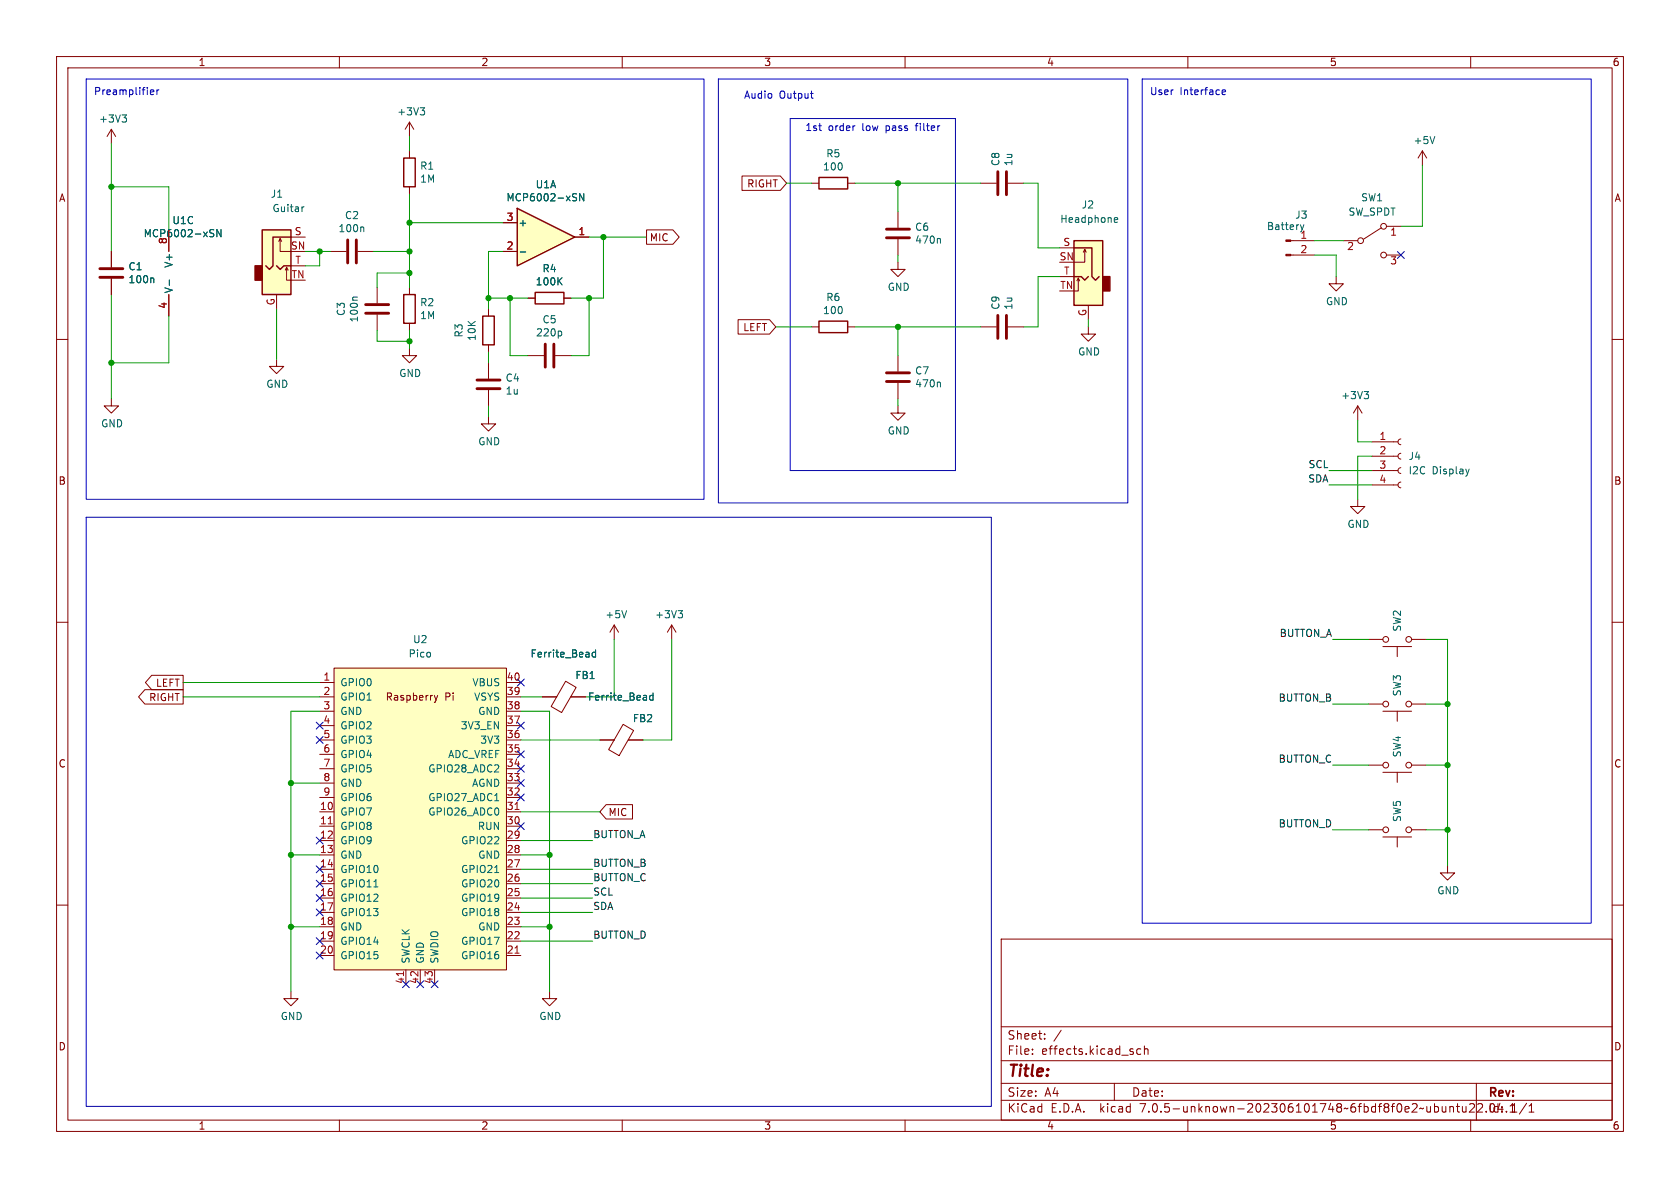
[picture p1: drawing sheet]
<svg xmlns="http://www.w3.org/2000/svg" width="297mm" height="210mm" viewBox="0 0 297 210" stroke-linecap="round" stroke-linejoin="round" font-family="sans-serif">
<g fill="none" stroke="#840000" stroke-width=".18">
<path d="M10 10h277v190h-277zM12 12h273v186h-273zM60 10v2M110 10v2M160 10v2M210 10v2M260 10v2M72.4 21.6v2.5M72.4 21.6l-.8 1.3M72.4 21.6l.8 1.3M10 60h2M29.8 40.6v3.9"/>
<path d="M29.8 52.1v3.8M72.4 50.8v1.3M72.4 57.2v1.2M93.3 52.7h1.3M99.7 52.7h1.3M285 60h2M93.3 62.9h2.8M98.2 62.9h2.8M10 110h2M285 110h2M10 160h2M285 160h2"/>
<path d="M177 166h108v32h-108zM60 198v2M110 198v2M160 198v2M177 194.5h108M177 191.5h108M177 187.5h108M177 181.5h108M182.5 186.3v.1M182.5 185.5v.1M184.7 183.6v.1M184.7 182.8v.1"/>
<path d="M187.6 182.1l-1.3 2M197 191.5v3M201.7 185.5l-.5-.1-.2 .3v.4l.1 .2h.6M202.3 185.5l.2-.1 .4 .1 .1 .9M202.3 184.9v1.5M210 198v2M256.3 195.6v1M256.3 195.7l.2-.1 .4 .1 .1 .9M257.5 195.6h.5M257.7 195.1v1.3l.3 .2M258.5 195.6l.1 .9 .4 .1 .2-.1M259.2 195.6v1"/>
<path d="M259.8 195.2l.6-.1 .2 .1 .1 .3-1 1.1h1M260 198v2M261 191.5v6.5M261.2 195.2l.6-.1 .2 .1 .1 .3-.9 1.1h.9M266.3 196.5v.1M270.3 196.6h.9M270.3 195.5l.4-.4v1.5"/>
</g>
<path d="M96.4 60.8v4.1M97.9 60.8v4.1" fill="none" stroke="#840000" stroke-width=".51"/>
<path d="M74.3 19h.8l-.5 .5M74.8 19.5l.3 .3v.3l-.3 .2M29.9 49.5v1M37.3 40.6h.5M37.6 41.2l.2 .3-.2 .4M39.1 40.6v1.3l-.8-1.3v1.3M98.8 49.6l.6 .8M99.1 58.5l.2 .3v.3l-.2 .3M99.4 49.1l-.8 .7" fill="none" stroke="#006464" stroke-width=".18"/>
<path d="M71.4 52.1h2v5.1h-2zM94.6 51.7h5.1v2h-5.1z" fill="none" stroke="#840000" stroke-width=".25"/>
<path d="M91.4 36.8l10.2 5.1-10.2 5.1z" fill="#ffffc2"/>
<path d="M71.4 27.9h2v5.1h-2zM91.4 36.8l10.2 5.1-10.2 5.1zM144.8 31.4h5.1v2h-5.1zM46.4 40.6h5v11.5h-5zM48.9 47l.6 .6 .7-.6h1.2M51.4 41.9h-3.1v5.1l-.7 .6-.6-.6M85.3 55.9h2.1v5.1h-2.1zM144.8 56.8h5.1v2h-5.1zM189.9 42.5h5v11.5h-5zM189.9 48.9h1.2l.7 .6 .6-.6M189.9 43.8h3.1v5.1l.7 .6 .6-.6" fill="none" stroke="#840000" stroke-width=".25"/>
<g fill="none" stroke="#840000" stroke-width=".18">
<path d="M19.7 22.9v2.5M19.7 22.9l-.8 1.2M19.7 22.9l.7 1.2M72.4 26.7v1.2M72.4 33v1.3M88.9 39.4h2.5M131.2 31.1h6.8l1.1 1.3-1.1 1.3h-6.8zM143.5 32.4h1.3M149.9 32.4h1.2M158.7 37.5v2.8M173.4 32.4h2.7M178.2 32.4h2.8"/>
<path d="M251.5 26.7l-.8 1.2M251.5 26.7v2.5M251.5 26.7l.7 1.2M19.7 44.5v2.7M19.7 49.3v2.8M29.8 40.6v3.9M29.8 52.1v3.8M48.9 52.1v2.5M49.3 42.7l.2-.5v2.3h1.9M49.5 42.2l.3 .5M50.4 47.8l.3-.6v2.3h.7M50.7 47.2l.2 .6"/>
<path d="M51.4 41.9h2.6M51.4 47h2.6M58.4 44.5h2.8M63.2 44.5h2.8M66.7 50.8v2.8M66.7 55.6v2.8M86.4 54.6v1.3M88.9 44.5h2.5M93.3 52.7h1.3M99.7 52.7h1.3M101.6 41.9h2.5M114.3 40.6h4.7l1.1 1.3-1.1 1.3h-4.7z"/>
<path d="M130.5 56.5h5.5l1.2 1.3-1.2 1.3h-5.5zM143.5 57.8h1.3M149.9 57.8h1.2M158.7 46.4v1.2h1.3l-1.3 1.3-1.2-1.3h1.2M158.7 42.3v2.8M173.4 57.8h2.7M178.2 57.8h2.8M187.3 43.8h2.6M187.3 48.9h2.6M190.6 49.1l-.2 .6M190.9 49.7l-.3-.6v2.3h-.7M191.8 44.1l-.3 .5"/>
<path d="M192 44.6l-.2-.5v2.3h-1.9M192.4 57.8v1.3h1.3l-1.3 1.2-1.3-1.2h1.3M192.4 54v2.5M228.2 45.1h4.2M228.2 42.5h4.2M236.2 48.9v1.3h1.3l-1.3 1.2-1.3-1.2h1.3M237.5 42.5h2.5M244.2 40.3l-3.2 2M245.1 45.1h2.5M245.1 40h2.5M19.7 70.5v1.3h1.3l-1.3 1.2-1.3-1.2h1.3M48.9 63.5v1.3h1.3l-1.3 1.2-1.3-1.2h1.3"/>
<path d="M72.4 61.6v1.3h1.3l-1.3 1.2-1.3-1.2h1.3M86.4 73.7v1.2h1.2l-1.2 1.3-1.3-1.3h1.3M86.4 61v1.2M86.4 64.1v2.8M86.4 69v2.8M158.7 71.8v1.2h1.3l-1.3 1.3-1.2-1.3h1.2M158.7 62.9v2.8M158.7 67.7v2.8M240 71.8l.8 1.2M240 71.8v2.5M240 71.8l-.7 1.2M242.6 78.1h4.5"/>
<path d="M247.6 77.6l-.3 .1-.2 .4 .2 .4 .3 .1M240 88.3v1.2h1.3l-1.3 1.3-1.2-1.3h1.2M242.6 85.7h4.5M242.6 83.2h4.5M242.6 80.6h4.5M247.6 85.2l-.3 .2-.2 .3 .2 .4 .3 .1M247.6 82.7l-.3 .1-.2 .4 .2 .3 .3 .2M247.6 80.1l-.3 .2-.2 .3 .2 .4 .3 .2M26.8 119.4h5.6v2.5h-5.6l-1.1-1.2zM59.1 118.1h30.4v53.4h-30.4zM108.6 110.5l-.8 1.3M108.6 110.5v2.5"/>
<path d="M108.6 110.5l.7 1.3M118.7 110.5l.8 1.3M118.7 110.5v2.5M118.7 110.5l-.7 1.3M241.9 113h2.6M244.5 114.3h5.1M247 114.3v1.8M249.6 113h2.5M25.6 121.9h6.8v2.6h-6.8l-1.1-1.3zM56.5 130.8h2.6M56.5 120.7h2.6M56.5 123.2h2.6"/>
<path d="M56.5 125.7h2.6M56.5 138.4h2.6M56.5 135.9h2.6M56.5 133.4h2.6M56.5 128.3h2.6M76.8 122.9l.3 .9M77.1 123.8l-.3 .4M77.4 122.9l-.3 .9M89.5 130.8h2.6M89.5 120.7h2.6M89.5 123.2h2.6M89.5 125.7h2.6"/>
<path d="M89.5 138.4h2.6M89.5 135.9h2.6M89.5 133.4h2.6M89.5 128.3h2.6M95.9 123.2h2.5M100 120.4l1.9 1.1-2.6 4.5-1.9-1.1zM100.9 123.2h2.6M106 130.8h2.6M110.2 128l1.8 1.1-2.6 4.5-1.8-1.1zM111.1 130.8h2.6M241.9 124.5h2.6M241.9 135.3h2.6"/>
<path d="M244.5 125.7h5.1M244.5 136.5h5.1M247 125.7v1.8M247 136.5v1.8M249.6 124.5h2.5M249.6 135.3h2.5M56.5 143.5h2.6M56.5 146.1h2.6M56.5 148.6h2.6M56.5 151.1h2.6M56.5 153.7h2.6M56.5 156.2h2.6"/>
<path d="M56.5 158.8h2.6M56.5 141h2.6M89.5 143.5h2.6M89.5 146.1h2.6M89.5 148.6h2.6M89.5 151.1h2.6M89.5 153.7h2.6M89.5 156.2h2.6M89.5 158.8h2.6M89.5 141h2.6M107.2 142.2h4.6v2.6h-4.6l-1.2-1.3zM241.9 146.7h2.6"/>
<path d="M244.5 148h5.1M247 148v1.7M249.6 146.7h2.5M255.9 153v1.3h1.3l-1.3 1.3-1.3-1.3h1.3M51.4 175.3v1.2h1.3l-1.3 1.3-1.2-1.3h1.2M56.5 161.3h2.6M56.5 163.8h2.6M56.5 166.4h2.6M56.5 168.9h2.6M71.8 171.5v2.5M74.3 171.5v2.5M76.8 171.5v2.5"/>
<path d="M89.5 161.3h2.6M89.5 163.8h2.6M89.5 166.4h2.6M89.5 168.9h2.6M97.2 175.3v1.2h1.2l-1.2 1.3-1.3-1.3h1.3"/>
<circle cx="240.5" cy="42.5" r=".51"/>
<circle cx="244.6" cy="40" r=".51"/>
<circle cx="244.6" cy="45.1" r=".51"/>
<circle cx="245" cy="113" r=".51"/>
<circle cx="249" cy="113" r=".51"/>
<circle cx="245" cy="124.5" r=".51"/>
<circle cx="245" cy="135.3" r=".51"/>
<circle cx="249" cy="124.5" r=".51"/>
<circle cx="249" cy="135.3" r=".51"/>
<circle cx="245" cy="146.7" r=".51"/>
<circle cx="249" cy="146.7" r=".51"/>
</g>
<g fill="none" stroke="#006464" stroke-width=".18">
<path d="M21.6 20.3h.8l-.5 .5M22.1 20.8l.3 .2v.3l-.3 .3M53.7 36.6h-.2M101.4 34.2l.5 .1M101.7 34.9l.2 .2-.2 .4M103.2 34.2v1.3l-.7-1.3v1.3M197 39.1l.2 .2h.3M197 38.6l.2-.1h.2l.2 .1v.2l-.6 .1M229.9 39.7l.3 .9 .3-.9M253.7 24.1l-.5 1.3M27 49.1l.2 .2v.7M29.9 49.5v1"/>
<path d="M37.3 40.6h.5M37.6 41.2l.2 .3-.2 .4M39.1 40.6v1.3l-.8-1.3v1.3M63.2 52.5h-.7l-.2 .2M64.1 40.1l.2 .2v.7M92 44.5h.9M98.8 49.6l.6 .8M99.4 49.1l-.8 .7M166.1 42.2l.2 .1v.7M166.1 67.6l.2 .1v.7M241.2 69.2h.7l-.4 .5M241.7 69.7l.2 .2v.3l-.2 .3"/>
<path d="M259.7 82.9l-.3 .9M105.3 114.9v1.2M105.3 115.4l-.4-.1-.2 .2 .1 .6h.5M110.8 107.9l-.4 1.3M119.9 107.9h.8l-.5 .5M120.4 108.4l.3 .3v.3l-.3 .2M115.4 122.5v1.3M115.4 123l-.3-.1-.3 .3 .2 .5h.4M66.1 156.8h.7M87.5 154.2h.7M87.5 141.5h.7"/>
</g>
<g fill="#ffffc2" stroke="#ffffc2" stroke-width=".18">
<path d="M59.1 118.1h30.4v53.4h-30.4z"/>
<path d="M189.9 42.5h5v11.5h-5z"/>
<path d="M46.4 40.6h5v11.5h-5z"/>
</g>
<path d="M58 145.6h.8M91 143.1h.8M71.3 171.8v.7M91 168.5h.8" fill="none" stroke="#a90000" stroke-width=".18"/>
<g fill="#840000" stroke="#840000" stroke-width=".18">
<path d="M227.3 45h.9v.2h-.9z"/>
<path d="M227.3 42.4h.9v.3h-.9z"/>
</g>
<g fill="none" stroke="#840000" stroke-width=".51">
<path d="M176.4 30.4v4M177.9 30.4v4M17.7 49h4M17.7 47.5h4M61.5 42.4v4.1M63 42.4v4.1M64.6 53.8h4.1M64.6 55.4h4.1M156.7 42h4.1M156.7 40.5h4.1M176.4 55.8v4M177.9 55.8v4"/>
<path d="M84.3 68.7h4.1M84.3 67.2h4.1M156.7 67.4h4.1M156.7 65.9h4.1"/>
</g>
<g fill="#840000" stroke="#840000" stroke-width=".25">
<path d="M194.9 48.9h1.3v2.5h-1.3z"/>
<path d="M45.1 47h1.3v2.5h-1.3z"/>
</g>
<g fill="none" stroke="#0000c2" stroke-width=".18">
<path d="M15.2 14h109.3v74.3h-109.3zM26.6 16.3l.6-.1-.1-.3h-.3l-.2 .2v.6h.5M27.7 15.9v.8M28.1 15.9l-.4 .2M127 14h72.4v74.9h-72.4zM143.3 16.5h.5M143.6 17.4h.2M201.9 14h79.4v149.2h-79.4zM216.1 16.3l.6-.1-.1-.3h-.4l-.1 .2v.6h.5M139.7 21h29.2v62.2h-29.2zM144.7 22.2h.5M145.1 23.1h.1"/>
<path d="M15.2 91.4h160.1v104.2h-160.1z"/>
</g>
<g fill="none" stroke="#009600" stroke-width=".18">
<path d="M19.7 25.4v19.1M19.7 33h10.1v7.6M72.4 39.4h16.5M72.4 24.1v2.6M72.4 34.3v16.5M139.1 32.4h4.4M151.1 32.4h22.3M158.7 32.4v5.1M181 32.4h2.5v11.4h3.8M251.5 29.2v10.8h-3.9M19.7 52.1v18.4M29.8 55.9v8.2h-10.1"/>
<path d="M48.9 54.6v8.9M54 44.5h4.4M56.5 44.5v2.5h-2.5M66 44.5h6.4M66.7 58.4v1.9h5.7M72.4 58.4v3.2M72.4 48.3h-5.7v2.5M86.4 52.7h6.9M88.9 44.5h-2.5v10.1M90.2 52.7v10.2h3.1M104.1 52.7v10.2h-3.1M104.1 41.9h10.2"/>
<path d="M106.7 41.9v10.8h-5.7M137.2 57.8h6.3M151.1 57.8h22.3M158.7 45.1v1.3M158.7 57.8v5.1M187.3 48.9h-3.8v8.9h-2.5M192.4 56.5v1.3M232.4 45.1h3.8v3.8M232.4 42.5h5.1M86.4 62.2v1.9M86.4 71.8v1.9M158.7 70.5v1.3"/>
<path d="M240 74.3v3.8h2.6M234.9 85.7h7.7M234.9 83.2h7.7M242.6 80.6h-2.6v7.7M108.6 113v10.2h-5.1M118.7 113v17.8h-5M235.6 113h6.3M252.1 113h3.8v40M32.4 123.2h24.1M32.4 120.7h24.1M51.4 138.4h5.1M56.5 125.7h-5.1v49.6"/>
<path d="M92.1 130.8h13.9M92.1 123.2h3.8M92.1 125.7h5.1v49.6M235.6 124.5h6.3M235.6 135.3h6.3M252.1 124.5h3.8M252.1 135.3h3.8M51.4 151.1h5.1M92.1 151.1h5.1M92.1 143.5h13.9M92.1 153.7h12.7M92.1 148.6h12.7"/>
<path d="M92.1 158.8h12.7M92.1 156.2h12.7M235.6 146.7h6.3M252.1 146.7h3.8M51.4 163.8h5.1M92.1 163.8h5.1M92.1 166.4h12.7M92.1 161.3h12.7"/>
</g>
<g fill="none" stroke="#000084" stroke-width=".18">
<path d="M247 44.5l1.3 1.2M248.3 44.5l-1.3 1.2M55.9 127.7l1.2 1.2M55.9 130.2l1.2 1.2M57.1 127.7l-1.2 1.2M57.1 130.2l-1.2 1.2M91.5 135.3l1.2 1.2M91.5 132.7l1.2 1.3M91.5 127.7l1.2 1.2M91.5 120l1.2 1.3M91.5 137.8l1.2 1.2M92.7 135.3l-1.2 1.2"/>
<path d="M92.7 132.7l-1.2 1.3M92.7 120l-1.2 1.3M92.7 127.7l-1.2 1.2M92.7 137.8l-1.2 1.2M55.9 158.1l1.2 1.3M55.9 155.6l1.2 1.2M55.9 153.1l1.2 1.2M55.9 148l1.2 1.2M57.1 158.1l-1.2 1.3M57.1 155.6l-1.2 1.2M57.1 153.1l-1.2 1.2M57.1 148l-1.2 1.2"/>
<path d="M91.5 140.4l1.2 1.2M91.5 145.4l1.2 1.3M92.7 140.4l-1.2 1.2M92.7 145.4l-1.2 1.3M55.9 160.7l1.2 1.2M55.9 168.3l1.2 1.2M55.9 165.8l1.2 1.2M57.1 160.7l-1.2 1.2M57.1 168.3l-1.2 1.2M57.1 165.8l-1.2 1.2M71.1 173.4l1.3 1.2M72.4 173.4l-1.3 1.2"/>
<path d="M73.7 173.4l1.2 1.2M74.9 173.4l-1.2 1.2M76.2 173.4l1.2 1.2M77.4 173.4l-1.2 1.2"/>
</g>
<g fill="#009600" stroke="#009600" stroke-width=".18">
<circle cx="90.2" cy="52.7" r=".46"/>
<circle cx="86.4" cy="52.7" r=".46"/>
<circle cx="72.4" cy="60.3" r=".46"/>
<circle cx="19.7" cy="64.1" r=".46"/>
<circle cx="97.2" cy="151.1" r=".46"/>
<circle cx="97.2" cy="163.8" r=".46"/>
<circle cx="51.4" cy="163.8" r=".46"/>
<circle cx="51.4" cy="151.1" r=".46"/>
<circle cx="51.4" cy="138.4" r=".46"/>
<circle cx="255.9" cy="135.3" r=".46"/>
<circle cx="255.9" cy="146.7" r=".46"/>
<circle cx="255.9" cy="124.5" r=".46"/>
<circle cx="56.5" cy="44.5" r=".46"/>
<circle cx="72.4" cy="44.5" r=".46"/>
<circle cx="72.4" cy="39.4" r=".46"/>
<circle cx="19.7" cy="33" r=".46"/>
<circle cx="72.4" cy="48.3" r=".46"/>
<circle cx="158.7" cy="32.4" r=".46"/>
<circle cx="158.7" cy="57.8" r=".46"/>
<circle cx="106.7" cy="41.9" r=".46"/>
<circle cx="104.1" cy="52.7" r=".46"/>
</g>
<text font-size="2.8" fill="#840000" x="178" y="190.9">Title:</text>
<g font-size="2.1" fill="#840000">
<text x="178" y="184">Sheet:</text>
<text x="178" y="186.7">File:</text>
<text x="184.1" y="186.7">effects.kicad_sch</text>
<text x="178" y="196.9">KiCad</text>
<text x="178" y="194.1">Size:</text>
<text x="184.7" y="194.1">A4</text>
<text x="185.7" y="196.9">E.D.A.</text>
<text x="194.6" y="196.9">kicad</text>
<text x="200" y="194.1">Date:</text>
<text x="201.8" y="196.9">7.0.5-unknown-202306101748~6fbdf8f0e2~ubuntu22.04.1</text>
<text x="263" y="194.3">Rev:</text>
<text x="263" y="196.9">Id:</text>
<text x="267.1" y="196.9">1/1</text>
</g>
<g font-size="1.8" fill="#840000">
<text x="35" y="11.9">1</text>
<text x="85" y="11.9">2</text>
<text x="135" y="11.9">3</text>
<text x="185" y="11.9">4</text>
<text x="235" y="11.9">5</text>
<text x="285" y="11.9">6</text>
<text x="10.3" y="35.9">A</text>
<text x="132" y="33.3">RIGHT</text>
<text x="285.3" y="35.9">A</text>
<text x="114.8" y="42.9">MIC</text>
<text x="131.3" y="58.7">LEFT</text>
<text x="10.3" y="85.9">B</text>
<text x="285.3" y="85.9">B</text>
<text x="26.3" y="124.1">RIGHT</text>
<text x="27.5" y="121.6">LEFT</text>
<text x="68.1" y="124.1">Raspberry</text>
<text x="78.6" y="124.1">Pi</text>
<text x="10.3" y="135.9">C</text>
<text x="285.3" y="135.9">C</text>
<text x="107.5" y="144.5">MIC</text>
<text x="10.3" y="185.9">D</text>
<text x="285.3" y="185.9">D</text>
<text x="35" y="199.9">1</text>
<text x="85" y="199.9">2</text>
<text x="135" y="199.9">3</text>
<text x="185" y="199.9">4</text>
<text x="235" y="199.9">5</text>
<text x="285" y="199.9">6</text>
</g>
<g font-size="1.8" fill="#0000c2">
<text x="16.5" y="16.9">Preamplifier</text>
<text x="131.4" y="17.5">Audio</text>
<text x="137.8" y="17.5">Output</text>
<text x="203.2" y="16.9">User</text>
<text x="208.6" y="16.9">Interface</text>
<text x="142.3" y="23.2">1st</text>
<text x="146.4" y="23.2">order</text>
<text x="152.5" y="23.2">low</text>
<text x="156.9" y="23.2">pass</text>
<text x="162.4" y="23.2">filter</text>
</g>
<g font-size="1.8" fill="#006464">
<text x="17.4" y="21.9">+3V3</text>
<text x="70.1" y="20.6">+3V3</text>
<text x="146" y="28">R5</text>
<text x="176.9" y="29.5" transform="rotate(-90 176.9 29.5)">C8</text>
<text x="179.2" y="29.5" transform="rotate(-90 179.2 29.5)">1u</text>
<text x="249.8" y="25.7">+5V</text>
<text x="47.8" y="35.2">J1</text>
<text x="74.2" y="30.2">R1</text>
<text x="74.2" y="32.5">1M</text>
<text x="89.4" y="35.8">MCP6002-xSN</text>
<text x="94.6" y="33.5">U1A</text>
<text x="145.4" y="30.3">100</text>
<text x="240.5" y="35.8">SW1</text>
<text x="30.4" y="39.8">U1C</text>
<text x="48.1" y="37.7">Guitar</text>
<text x="59.7" y="41.2">100n</text>
<text x="60.9" y="38.9">C2</text>
<text x="91.6" y="40.2">+</text>
<text x="161.7" y="41">C6</text>
<text x="187.3" y="39.6">Headphone</text>
<text x="191.1" y="37.1">J2</text>
<text x="223.9" y="40.9">Battery</text>
<text x="228.9" y="38.9">J3</text>
<text x="238.3" y="38.3">SW_SPDT</text>
<text x="22.6" y="48">C1</text>
<text x="25.3" y="42.1">MCP6002-xSN</text>
<text x="30.7" y="47.4" transform="rotate(-90 30.7 47.4)">V+</text>
<text x="161.7" y="43.3">470n</text>
<text x="229.8" y="42.3">1</text>
<text x="22.6" y="50.3">100n</text>
<text x="30.7" y="51.9" transform="rotate(-90 30.7 51.9)">V-</text>
<text x="94.6" y="50.6">100K</text>
<text x="95.8" y="48.3">R4</text>
<text x="146" y="53.4">R6</text>
<text x="156.8" y="51.6">GND</text>
<text x="61.2" y="56" transform="rotate(-90 61.2 56)">C3</text>
<text x="63.5" y="57.1" transform="rotate(-90 63.5 57.1)">100n</text>
<text x="74.2" y="54.3">R2</text>
<text x="74.2" y="56.6">1M</text>
<text x="82" y="59.8" transform="rotate(-90 82 59.8)">R3</text>
<text x="94.7" y="59.7">220p</text>
<text x="95.8" y="57.4">C5</text>
<text x="145.4" y="55.7">100</text>
<text x="176.9" y="54.9" transform="rotate(-90 176.9 54.9)">C9</text>
<text x="179.2" y="54.9" transform="rotate(-90 179.2 54.9)">1u</text>
<text x="234.3" y="54.2">GND</text>
<text x="84.3" y="60.4" transform="rotate(-90 84.3 60.4)">10K</text>
<text x="190.5" y="63">GND</text>
<text x="47" y="68.8">GND</text>
<text x="70.5" y="66.9">GND</text>
<text x="89.3" y="67.7">C4</text>
<text x="89.3" y="70">1u</text>
<text x="161.7" y="66.4">C7</text>
<text x="161.7" y="68.7">470n</text>
<text x="237" y="70.8">+3V3</text>
<text x="17.8" y="75.7">GND</text>
<text x="156.8" y="77">GND</text>
<text x="84.5" y="78.9">GND</text>
<text x="248.9" y="81.5">J4</text>
<text x="248.9" y="84">I2C</text>
<text x="253.2" y="84">Display</text>
<text x="238.1" y="93.5">GND</text>
<text x="72.9" y="113.9">U2</text>
<text x="106.9" y="109.5">+5V</text>
<text x="115.7" y="109.5">+3V3</text>
<text x="247.9" y="111.8" transform="rotate(-90 247.9 111.8)">SW2</text>
<text x="72.1" y="116.4">Pico</text>
<text x="93.7" y="116.4">Ferrite_Bead</text>
<text x="60.1" y="121.5">GPIO0</text>
<text x="60.1" y="124.1">GPIO1</text>
<text x="83.4" y="121.5">VBUS</text>
<text x="83.7" y="124.1">VSYS</text>
<text x="101.6" y="120.2">FB1</text>
<text x="103.9" y="124.1">Ferrite_Bead</text>
<text x="247.9" y="123.2" transform="rotate(-90 247.9 123.2)">SW3</text>
<text x="60.1" y="126.6">GND</text>
<text x="60.1" y="129.1">GPIO2</text>
<text x="60.1" y="131.7">GPIO3</text>
<text x="81.4" y="129.1">3V3_EN</text>
<text x="84.4" y="126.6">GND</text>
<text x="84.8" y="131.7">3V3</text>
<text x="111.8" y="127.9">FB2</text>
<text x="60.1" y="134.2">GPIO4</text>
<text x="60.1" y="136.8">GPIO5</text>
<text x="75.6" y="136.8">GPIO28_ADC2</text>
<text x="79.1" y="134.2">ADC_VREF</text>
<text x="247.9" y="134" transform="rotate(-90 247.9 134)">SW4</text>
<text x="60.1" y="139.3">GND</text>
<text x="60.1" y="141.8">GPIO6</text>
<text x="75.6" y="141.8">GPIO27_ADC1</text>
<text x="83.4" y="139.3">AGND</text>
<text x="60.1" y="144.4">GPIO7</text>
<text x="60.1" y="146.9">GPIO8</text>
<text x="60.1" y="149.5">GPIO9</text>
<text x="75.6" y="144.4">GPIO26_ADC0</text>
<text x="81.4" y="149.5">GPIO22</text>
<text x="84.4" y="146.9">RUN</text>
<text x="247.9" y="145.4" transform="rotate(-90 247.9 145.4)">SW5</text>
<text x="60.1" y="152">GND</text>
<text x="60.1" y="154.5">GPIO10</text>
<text x="81.4" y="154.5">GPIO21</text>
<text x="84.4" y="152">GND</text>
<text x="60.1" y="157.1">GPIO11</text>
<text x="60.1" y="159.6">GPIO12</text>
<text x="81.4" y="159.6">GPIO19</text>
<text x="81.4" y="157.1">GPIO20</text>
<text x="254" y="158.3">GND</text>
<text x="60.1" y="162.2">GPIO13</text>
<text x="60.1" y="164.7">GND</text>
<text x="60.1" y="167.2">GPIO14</text>
<text x="81.4" y="167.2">GPIO17</text>
<text x="81.4" y="162.2">GPIO18</text>
<text x="84.4" y="164.7">GND</text>
<text x="60.1" y="169.8">GPIO15</text>
<text x="72.6" y="170.4" transform="rotate(-90 72.6 170.4)">SWCLK</text>
<text x="75.2" y="170.4" transform="rotate(-90 75.2 170.4)">GND</text>
<text x="77.7" y="170.4" transform="rotate(-90 77.7 170.4)">SWDIO</text>
<text x="81.4" y="169.8">GPIO16</text>
<text x="49.5" y="180.5">GND</text>
<text x="95.2" y="180.5">GND</text>
</g>
<g font-size="1.8" fill="#a90000">
<text x="52" y="41.7">S</text>
<text x="89.5" y="39.1">3</text>
<text x="102.2" y="41.7">1</text>
<text x="245.7" y="42">1</text>
<text x="29.6" y="43.3" transform="rotate(-90 29.6 43.3)">8</text>
<text x="51.3" y="44.2">SN</text>
<text x="52.1" y="46.7">T</text>
<text x="89.5" y="44.2">2</text>
<text x="187.2" y="46.1">SN</text>
<text x="187.9" y="43.6">S</text>
<text x="229.8" y="44.8">2</text>
<text x="238.1" y="44.5">2</text>
<text x="245.7" y="47.1">3</text>
<text x="51.5" y="49.3">TN</text>
<text x="187.3" y="51.2">TN</text>
<text x="188" y="48.6">T</text>
<text x="29.6" y="54.7" transform="rotate(-90 29.6 54.7)">4</text>
<text x="48.6" y="54.1" transform="rotate(-90 48.6 54.1)">G</text>
<text x="192.2" y="56" transform="rotate(-90 192.2 56)">G</text>
<text x="243.8" y="77.9">1</text>
<text x="243.8" y="80.4">2</text>
<text x="243.8" y="82.9">3</text>
<text x="243.8" y="85.5">4</text>
<text x="57.1" y="120.4">1</text>
<text x="57.1" y="122.9">2</text>
<text x="57.1" y="125.5">3</text>
<text x="89.5" y="125.5">38</text>
<text x="89.5" y="122.9">39</text>
<text x="89.5" y="120.4">40</text>
<text x="57.1" y="128">4</text>
<text x="57.1" y="130.6">5</text>
<text x="89.5" y="130.6">36</text>
<text x="89.5" y="128">37</text>
<text x="57.1" y="133.1">6</text>
<text x="57.1" y="135.6">7</text>
<text x="89.5" y="135.6">34</text>
<text x="89.5" y="133.1">35</text>
<text x="56.5" y="143.3">10</text>
<text x="57.1" y="138.2">8</text>
<text x="57.1" y="140.7">9</text>
<text x="89.5" y="143.3">31</text>
<text x="89.5" y="140.7">32</text>
<text x="89.5" y="138.2">33</text>
<text x="56.5" y="145.8">11</text>
<text x="56.5" y="148.3">12</text>
<text x="89.5" y="148.3">29</text>
<text x="89.5" y="145.8">30</text>
<text x="56.5" y="150.9">13</text>
<text x="56.5" y="153.4">14</text>
<text x="56.5" y="156">15</text>
<text x="89.5" y="156">26</text>
<text x="89.5" y="153.4">27</text>
<text x="89.5" y="150.9">28</text>
<text x="56.5" y="158.5">16</text>
<text x="56.5" y="161">17</text>
<text x="89.5" y="161">24</text>
<text x="89.5" y="158.5">25</text>
<text x="56.5" y="163.6">18</text>
<text x="56.5" y="166.1">19</text>
<text x="89.5" y="166.1">22</text>
<text x="89.5" y="163.6">23</text>
<text x="56.5" y="168.7">20</text>
<text x="89.5" y="168.7">21</text>
<text x="71.5" y="174" transform="rotate(-90 71.5 174)">41</text>
<text x="74" y="174" transform="rotate(-90 74 174)">42</text>
<text x="76.6" y="174" transform="rotate(-90 76.6 174)">43</text>
</g>
<g font-size="1.8" fill="#0f0f0f">
<text x="231.2" y="82.8">SCL</text>
<text x="231.2" y="85.4">SDA</text>
<text x="226.1" y="112.7">BUTTON_A</text>
<text x="225.9" y="124.1">BUTTON_B</text>
<text x="225.9" y="134.9">BUTTON_C</text>
<text x="104.8" y="148.2">BUTTON_A</text>
<text x="225.9" y="146.3">BUTTON_D</text>
<text x="104.8" y="155.9">BUTTON_C</text>
<text x="104.8" y="153.3">BUTTON_B</text>
<text x="104.8" y="160.9">SDA</text>
<text x="104.8" y="158.4">SCL</text>
<text x="104.8" y="166">BUTTON_D</text>
</g>
</svg>
